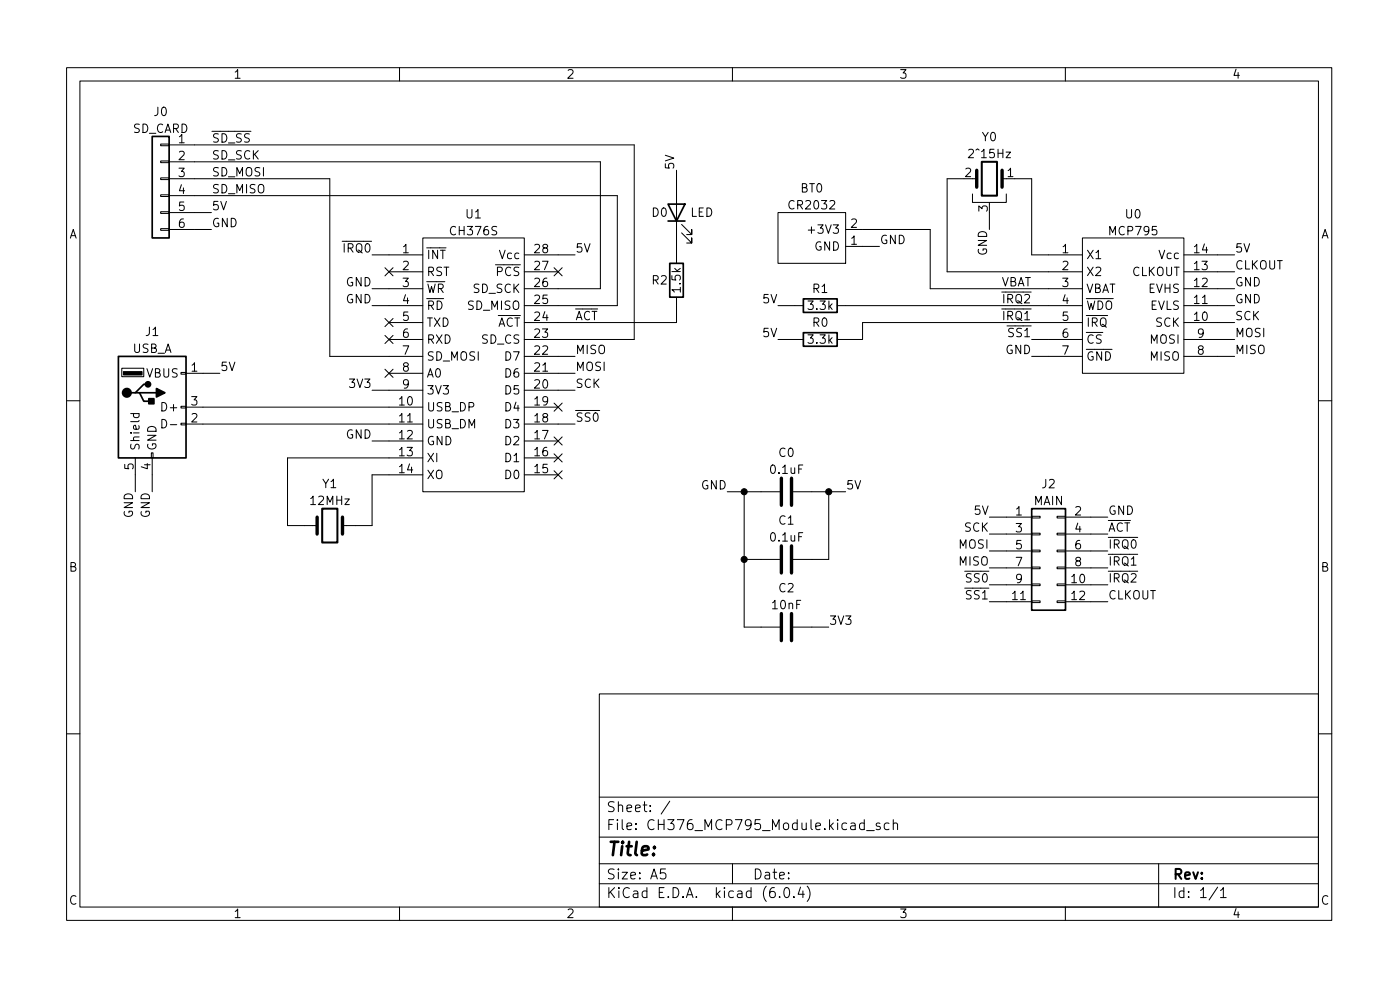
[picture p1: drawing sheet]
<svg xmlns="http://www.w3.org/2000/svg" width="210mm" height="148mm" viewBox="0 0 210 148" stroke-linecap="round" stroke-linejoin="round" font-family="sans-serif">
<g fill="none" stroke="#000" stroke-width=".15">
<path d="M10 10.2h190v128h-190zM12 12.2h186v124h-186zM60 10.2v2M110 10.2v2M160 10.2v2M24.1 34.3h1.3v.3h-1.3zM24.1 31.8h1.3v.2h-1.3zM24.1 29.2h1.3v.3h-1.3zM24.1 26.7h1.3v.3h-1.3zM24.1 24.2h1.3v.2h-1.3zM24.1 21.6h1.3v.3h-1.3zM25.4 34.5h6.3"/>
<path d="M25.4 29.4h67.3v16.5h-14M25.4 24.3h64.8v19h-11.5M25.4 21.8h69.8v29.2h-16.5M25.4 26.8h24.1v26.7h14M25.4 31.9h6.3M55.9 38.3h7.6M63.5 35.7h15.2v38.1h-15.2zM78.7 38.3h7.7M101.6 25.6v13.9M102.4 35l1.5 1.5v-.8v.8h-.8M102.4 33.7l1.5 1.5v-.7v.7h-.8M116.8 31.9h10.2v7.6h-10.2z"/>
<path d="M121.4 34.5h1M127 37h5.1M127 34.5h12.7v8.8h22.9M144.8 26.8h-2.6v14h20.4M146 29.1v1.3h5.1v-1.3M146 26.8h.7M148.6 31.9v2.6M150.5 26.8h.6M152.4 26.8h2.5v11.5h7.7M162.6 35.7h15.2v20.3h-15.2zM177.8 38.3h7.6M18.3 55.3h3.3v1.2h-3.3z"/>
<path d="M27.2 55.9h.7v.3h-.7zM27.9 56h5.1M55.9 45.9h7.6M55.9 43.3h7.6M55.9 58.6h7.6M57.8 50.4l1.2 1.2M57.8 55.4l1.2 1.3M57.8 47.8l1.2 1.2M57.8 40.2l1.2 1.2M58.4 48.4h5.1M58.4 40.8h5.1M58.4 51h5.1"/>
<path d="M58.4 56h5.1M59 50.4l-1.2 1.2M59 55.4l-1.2 1.3M59 47.8l-1.2 1.2M59 40.2l-1.2 1.2M78.7 40.8h5.1M78.7 53.5h7.7M78.7 58.6h7.7M78.7 56h7.7M83.2 40.2l1.2 1.2M84.4 40.2l-1.2 1.2M101.6 44.6v3.8h-22.9"/>
<path d="M116.8 45.9h3.8M116.8 51h3.8M125.7 45.9h36.9M154.9 51h7.7M154.9 53.5h7.7M162.6 48.4h-33.1v2.6h-3.8M164.1 52.9a.62 .62 0 0 0-.8 .4 .62 .62 0 0 0 .5 .8l.4-.1v-.5h-.3M165.4 52.8v1.3l-.7-1.3v1.3M166 52.8a.64 .64 0 0 1 .8 .6 .64 .64 0 0 1-.8 .7zM177.8 48.4h7.6M177.8 45.9h7.6M177.8 43.3h7.6"/>
<path d="M177.8 40.8h7.6M177.8 51h7.6M177.8 53.5h7.6M10 60.2h2M19.6 62.1h1.3M20.1 62.1l-.1 .3 .3 .3h.4l.1-.1v-.5M20.3 68.7v5.1M22.7 68h.3v.7h-.3zM22.9 68.7v5.1M24.3 63a.64 .64 0 0 1 .7 .6 .64 .64 0 0 1-.7 .6zM25.6 63.8h.9M27.2 63.5h.7v.3h-.7z"/>
<path d="M27.2 61h.7v.2h-.7zM27.9 61.1h35.6M27.9 63.7h35.6M55.9 66.2h7.6M63.5 68.7h-20.3v10.2h4.4M63.5 71.3h-7.6v7.6h-4.5M78.7 61.1h5.1M78.7 63.7h7.7M78.7 66.2h5.1M78.7 68.7h5.1M78.7 71.3h5.1M83.2 60.5l1.2 1.2"/>
<path d="M83.2 68.1l1.2 1.3M83.2 65.6l1.2 1.2M83.2 70.7l1.2 1.2M84.4 60.5l-1.2 1.2M84.4 68.1l-1.2 1.3M84.4 65.6l-1.2 1.2M84.4 70.7l-1.2 1.2M109.2 73.8h7.9M111.8 73.8v20.3h5.3M119.1 73.8h7.9M124.5 73.8v10.2h-5.4M148.6 77.6h6.3"/>
<path d="M154.9 77.5h1.3v.3h-1.3zM158.7 77.5h1.3v.3h-1.3zM160 77.6h6.4M198 60.2h2M111.8 84h5.3M119.1 94.1h5.4M148.6 87.8h6.3M148.6 90.3h6.3M148.6 80.2h6.3M148.6 82.7h6.3M148.6 85.3h6.3M154.9 90.2h1.3v.3h-1.3z"/>
<path d="M154.9 87.7h1.3v.2h-1.3zM154.9 85.1h1.3v.3h-1.3zM154.9 82.6h1.3v.2h-1.3zM154.9 80h1.3v.3h-1.3zM158.7 90.2h1.3v.3h-1.3zM158.7 87.7h1.3v.2h-1.3zM158.7 85.1h1.3v.3h-1.3zM158.7 82.6h1.3v.2h-1.3zM158.7 80h1.3v.3h-1.3zM160 87.8h6.4M160 90.3h6.4M160 80.2h6.4"/>
<path d="M160 82.7h6.4M160 85.3h6.4M10 110.2h2M90 104.2h108v32h-108zM90 119.7h108M198 110.2h2M60 136.2v2M90 132.7h108M90 129.7h108M90 125.7h108M99.9 130.4h-.7v.8l.2-.2 .5 .1 .1 .2-.1 .5-.2 .1h-.3l-.2-.1M100.6 120.3l-1.3 1.9"/>
<path d="M110 136.2v2M110 129.7v3M117.1 134.6v.1M117.9 133.3l.3-.1a.94 .94 0 0 1 0 1.5h-.1a1 1 0 0 1-.2-1.4zM119.2 134.6v.1M120.2 133.2l-.3 1h.9M120.6 133.7v1M121.2 133a1.72 1.72 0 0 1 0 2.3M130.2 124.7h1.1M132.2 123.6l-.4-.1-.2 .3 .1 .2 .5 .1v.4h-.6M133.5 123.6l-.4-.1-.3 .3v.5l.1 .2h.6M134.2 123.7a.37 .37 0 0 1 .6 .1v.7"/>
<path d="M134.2 123v1.5M160 136.2v2M174 129.7v6.5M182.9 133.2l-1.3 1.9M183.3 133.7l.4-.5v1.5M183.3 134.7h.9"/>
</g>
<path d="M22.9 20.5h2.5v15.2h-2.5zM100.3 30.6h2.6l-1.3 2.6zM100.3 33.2h2.6M100.6 39.5h2v5.1h-2zM17.8 53.5h10.1v15.2h-10.1zM20.3 59h.7l.6 1.2h1.3M21 59h2.5M22.2 57.7h-.6l-1.3 1.3h-.6M120.6 44.9h5.1v2h-5.1zM120.6 49.9h5.1v2.1h-5.1zM154.9 76.4h5.1v15.2h-5.1z" fill="none" stroke="#000" stroke-width=".25"/>
<path d="M146.7 25.6v2.5M150.5 25.6v2.5M47.6 77.6v2.6M51.4 77.6v2.6M117.3 71.8v4.1M118.9 71.8v4.1M117.3 81.9v4.1M117.3 92.1v4.1M118.9 81.9v4.1M118.9 92.1v4.1" fill="none" stroke="#000" stroke-width=".51"/>
<path d="M147.4 24.3h2.3v5.1h-2.3zM48.4 76.4h2.3v5h-2.3z" fill="none" stroke="#000" stroke-width=".3"/>
<g fill="#000" stroke="#000" stroke-width=".25">
<path d="M22.4 59.9h.7v.7h-.7zM23.5 58.3l1.3 .7-1.3 .6z"/>
<circle cx="19" cy="59" r=".63"/>
<circle cx="22.2" cy="57.7" r=".38"/>
</g>
<g fill="#000" stroke="#000" stroke-width=".15">
<path d="M18.5 55.8h2.8v.5h-2.8z"/>
<circle cx="111.8" cy="73.8" r=".46"/>
<circle cx="124.5" cy="73.8" r=".46"/>
<circle cx="111.8" cy="84" r=".46"/>
</g>
<text font-size="2.8" x="91" y="128.5">Title:</text>
<g font-size="2.1">
<text x="91" y="124.6">File: CH376_MCP795_Module.kicad_sch</text>
<text x="91" y="121.9">Sheet: /</text>
<text x="91" y="134.8">KiCad E.D.A. kicad (6.0.4)</text>
<text x="91" y="132">Size: A5</text>
<text x="113" y="132">Date:</text>
<text x="176" y="132">Rev:</text>
<text x="176" y="134.8">Id: 1/1</text>
</g>
<g font-size="1.8">
<text x="35" y="11.8">1</text>
<text x="85" y="11.8">2</text>
<text x="135" y="11.8">3</text>
<text x="185" y="11.8">4</text>
<text x="23.1" y="17.4">J0</text>
<text x="19.9" y="20">SD_CARD</text>
<text x="26.8" y="21.5">1</text>
<text x="31.7" y="21.4">~{SD_SS}</text>
<text x="31.7" y="23.9">SD_SCK</text>
<text x="145.5" y="23.7">2^15Hz</text>
<text x="147.5" y="21.2">Y0</text>
<text x="26.8" y="24">2</text>
<text x="26.8" y="26.6">3</text>
<text x="26.8" y="29.1">4</text>
<text x="31.7" y="26.5">SD_MOSI</text>
<text x="31.7" y="29">SD_MISO</text>
<text x="101.3" y="25.6" transform="rotate(-90 101.3 25.6)">5V</text>
<text x="120.2" y="28.9">BT0</text>
<text x="144.9" y="26.6">2</text>
<text x="151.3" y="26.6">1</text>
<text x="10.3" y="35.8">A</text>
<text x="26.8" y="31.7">5</text>
<text x="26.8" y="34.2">6</text>
<text x="31.7" y="31.6">5V</text>
<text x="31.7" y="34.1">GND</text>
<text x="67.8" y="35.3">CH376S</text>
<text x="70" y="32.8">U1</text>
<text x="97.9" y="32.5">D0</text>
<text x="103.6" y="32.5">LED</text>
<text x="118.7" y="31.4">CR2032</text>
<text x="122.1" y="35.1">+3V3</text>
<text x="127.8" y="34.2">2</text>
<text x="148.3" y="31.8" transform="rotate(-90 148.3 31.8)">3</text>
<text x="166.7" y="35.3">MCP795</text>
<text x="169" y="32.8">U0</text>
<text x="198.4" y="35.8">A</text>
<text x="50.4" y="37.9">~{IRQ0}</text>
<text x="60.5" y="38">1</text>
<text x="60.5" y="40.5">2</text>
<text x="64" y="38.9">~{INT}</text>
<text x="64" y="41.4">RST</text>
<text x="73.2" y="41.4">~{PCS}</text>
<text x="75.1" y="38.9">Vcc</text>
<text x="80.3" y="40.5">27</text>
<text x="80.3" y="38">28</text>
<text x="86.4" y="37.9">5V</text>
<text x="122.3" y="37.6">GND</text>
<text x="127.8" y="36.7">1</text>
<text x="132.1" y="36.6">GND</text>
<text x="148.2" y="38.4" transform="rotate(-90 148.2 38.4)">GND</text>
<text x="159.5" y="38">1</text>
<text x="159.5" y="40.5">2</text>
<text x="163.1" y="38.9">X1</text>
<text x="163.1" y="41.4">X2</text>
<text x="169.9" y="41.4">CLKOUT</text>
<text x="174.1" y="38.9">Vcc</text>
<text x="179.4" y="40.5">13</text>
<text x="179.4" y="38">14</text>
<text x="185.4" y="40.5">CLKOUT</text>
<text x="185.4" y="37.9">5V</text>
<text x="51.9" y="43">GND</text>
<text x="51.9" y="45.5">GND</text>
<text x="60.5" y="43.1">3</text>
<text x="60.5" y="45.6">4</text>
<text x="64" y="44">~{WR}</text>
<text x="64" y="46.5">~{RD}</text>
<text x="70.3" y="46.5">SD_MISO</text>
<text x="71.1" y="44">SD_SCK</text>
<text x="80.3" y="45.6">25</text>
<text x="80.3" y="43.1">26</text>
<text x="97.9" y="42.7">R2</text>
<text x="102.2" y="43.8" transform="rotate(-90 102.2 43.8)">1.5k</text>
<text x="114.7" y="45.5">5V</text>
<text x="121.5" y="46.5">3.3k</text>
<text x="122.1" y="44">R1</text>
<text x="149.4" y="45.5">~{IRQ2}</text>
<text x="150.1" y="43">VBAT</text>
<text x="159.5" y="43.1">3</text>
<text x="159.5" y="45.6">4</text>
<text x="163.1" y="44">VBAT</text>
<text x="163.1" y="46.5">~{WDO}</text>
<text x="172.5" y="44">EVHS</text>
<text x="172.7" y="46.5">EVLS</text>
<text x="179.4" y="45.6">11</text>
<text x="179.4" y="43.1">12</text>
<text x="185.4" y="45.5">GND</text>
<text x="185.4" y="43">GND</text>
<text x="19.9" y="53">USB_A</text>
<text x="21.9" y="50.4">J1</text>
<text x="60.5" y="48.2">5</text>
<text x="60.5" y="50.7">6</text>
<text x="60.5" y="53.2">7</text>
<text x="64" y="49.1">TXD</text>
<text x="64" y="51.6">RXD</text>
<text x="72.3" y="51.6">SD_CS</text>
<text x="73.2" y="49.1">~{ACT}</text>
<text x="80.3" y="53.2">22</text>
<text x="80.3" y="50.7">23</text>
<text x="80.3" y="48.2">24</text>
<text x="86.4" y="53.2">MISO</text>
<text x="86.4" y="48.1">~{ACT}</text>
<text x="114.7" y="50.6">5V</text>
<text x="121.5" y="51.6">3.3k</text>
<text x="122.1" y="49.1">R0</text>
<text x="149.4" y="48.1">~{IRQ1}</text>
<text x="150.2" y="50.6">~{SS1}</text>
<text x="151" y="53.2">GND</text>
<text x="159.5" y="48.2">5</text>
<text x="159.5" y="50.7">6</text>
<text x="159.5" y="53.2">7</text>
<text x="163.1" y="49.1">~{IRQ}</text>
<text x="163.1" y="51.6">~{CS}</text>
<text x="172.8" y="51.6">MOSI</text>
<text x="173.6" y="49.1">SCK</text>
<text x="179.4" y="48.2">10</text>
<text x="179.8" y="53.2">8</text>
<text x="179.8" y="50.7">9</text>
<text x="185.4" y="50.6">MOSI</text>
<text x="185.4" y="53.2">MISO</text>
<text x="185.4" y="48.1">SCK</text>
<text x="22" y="56.7">VBUS</text>
<text x="28.7" y="55.8">1</text>
<text x="33" y="55.7">5V</text>
<text x="52.7" y="58.2">3V3</text>
<text x="60.5" y="55.8">8</text>
<text x="60.5" y="58.3">9</text>
<text x="64" y="54.1">SD_MOSI</text>
<text x="64" y="56.7">A0</text>
<text x="64" y="59.2">3V3</text>
<text x="76" y="59.2">D5</text>
<text x="76" y="56.7">D6</text>
<text x="76" y="54.1">D7</text>
<text x="80.3" y="58.3">20</text>
<text x="80.3" y="55.8">21</text>
<text x="86.4" y="58.2">SCK</text>
<text x="86.4" y="55.7">MOSI</text>
<text x="172.8" y="54.1">MISO</text>
<text x="24.6" y="61.8">D+</text>
<text x="28.7" y="63.4">2</text>
<text x="28.7" y="60.9">3</text>
<text x="51.9" y="65.9">GND</text>
<text x="60" y="60.9">10</text>
<text x="60" y="63.4">11</text>
<text x="60" y="65.9">12</text>
<text x="64" y="61.8">USB_DP</text>
<text x="64" y="64.3">USB_DM</text>
<text x="76" y="64.3">D3</text>
<text x="76" y="61.8">D4</text>
<text x="80.3" y="65.9">17</text>
<text x="80.3" y="63.4">18</text>
<text x="80.3" y="60.9">19</text>
<text x="86.4" y="63.3">~{SS0}</text>
<text x="20.1" y="70.5" transform="rotate(-90 20.1 70.5)">5</text>
<text x="21" y="67.7" transform="rotate(-90 21 67.7)">Shield</text>
<text x="22.6" y="70.5" transform="rotate(-90 22.6 70.5)">4</text>
<text x="23.5" y="67.7" transform="rotate(-90 23.5 67.7)">GND</text>
<text x="60" y="68.5">13</text>
<text x="60" y="71">14</text>
<text x="64" y="66.8">GND</text>
<text x="64" y="69.4">XI</text>
<text x="64" y="71.9">XO</text>
<text x="76" y="71.9">D0</text>
<text x="76" y="69.4">D1</text>
<text x="76" y="66.8">D2</text>
<text x="80.3" y="71">15</text>
<text x="80.3" y="68.5">16</text>
<text x="115.8" y="71.1">0.1uF</text>
<text x="117" y="68.6">C0</text>
<text x="20" y="77.8" transform="rotate(-90 20 77.8)">GND</text>
<text x="22.5" y="77.8" transform="rotate(-90 22.5 77.8)">GND</text>
<text x="46.7" y="75.8">12MHz</text>
<text x="48.4" y="73.3">Y1</text>
<text x="105.3" y="73.5">GND</text>
<text x="127" y="73.5">5V</text>
<text x="146.4" y="77.3">5V</text>
<text x="152.5" y="77.4">1</text>
<text x="155.2" y="75.8">MAIN</text>
<text x="156.5" y="73.3">J2</text>
<text x="161.4" y="77.4">2</text>
<text x="166.4" y="77.3">GND</text>
<text x="115.8" y="81.3">0.1uF</text>
<text x="117" y="78.8">C1</text>
<text x="144.1" y="82.4">MOSI</text>
<text x="144.9" y="79.8">SCK</text>
<text x="152.5" y="79.9">3</text>
<text x="152.5" y="82.5">5</text>
<text x="161.4" y="79.9">4</text>
<text x="161.4" y="82.5">6</text>
<text x="166.4" y="82.4">~{IRQ0}</text>
<text x="166.4" y="79.8">~{ACT}</text>
<text x="10.3" y="85.8">B</text>
<text x="117" y="88.9">C2</text>
<text x="143.9" y="90">~{SS1}</text>
<text x="143.9" y="87.4">~{SS0}</text>
<text x="144.1" y="84.9">MISO</text>
<text x="152.5" y="85">7</text>
<text x="152.5" y="87.5">9</text>
<text x="160.9" y="87.5">10</text>
<text x="161.4" y="85">8</text>
<text x="166.4" y="84.9">~{IRQ1}</text>
<text x="166.4" y="87.4">~{IRQ2}</text>
<text x="166.4" y="90">CLKOUT</text>
<text x="198.4" y="85.8">B</text>
<text x="116" y="91.5">10nF</text>
<text x="124.5" y="93.8">3V3</text>
<text x="152.1" y="90.1">11</text>
<text x="160.9" y="90.1">12</text>
<text x="10.3" y="135.8">C</text>
<text x="35" y="137.8">1</text>
<text x="85" y="137.8">2</text>
<text x="135" y="137.8">3</text>
<text x="185" y="137.8">4</text>
<text x="198.4" y="135.8">C</text>
</g>
</svg>
